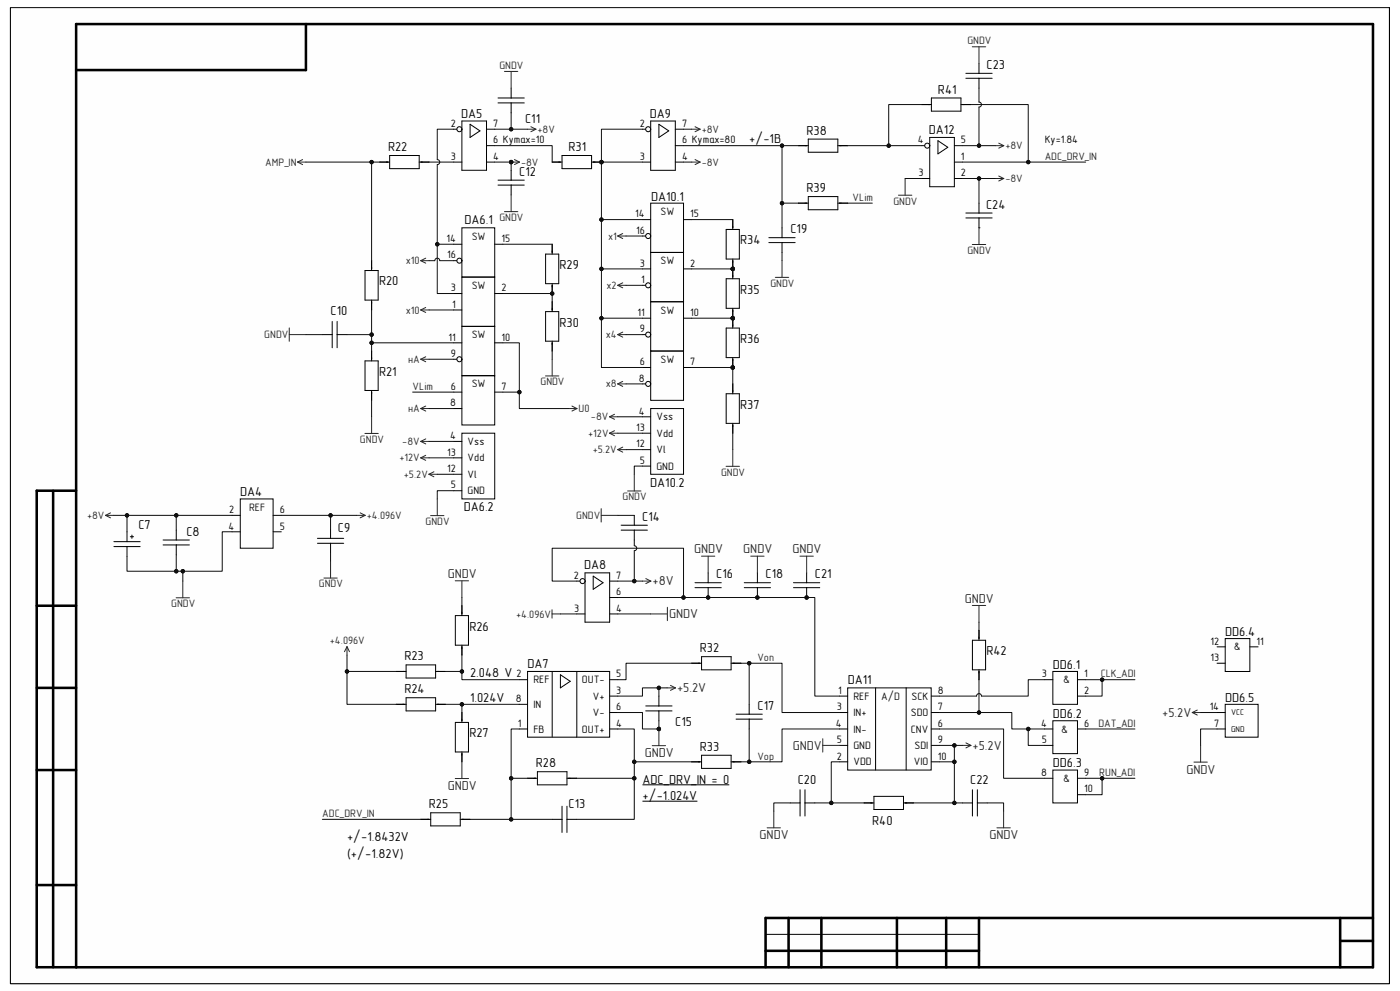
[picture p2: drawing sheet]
<svg xmlns="http://www.w3.org/2000/svg" width="420mm" height="297mm" viewBox="0 0 420 297" stroke-linecap="round" stroke-linejoin="round" font-family="sans-serif">
<path d="M3.1 2.3h413.7v292.5h-413.7z" fill-rule="evenodd" fill="#fefefe"/>
<path d="M3.1 2.3h413.7v292.5h-413.7z" fill="none" stroke="#000" stroke-width=".3"/>
<path d="M3.1 2.3h413.7v292.5h-413.7z" fill-rule="evenodd" fill="#fefefe"/>
<path d="M3.1 2.3h413.7v292.5h-413.7zM136.1 38.7h2.5M138.6 36.3h7.3v14.7h-7.3zM141 37.2l3 2-3 2zM229.7 280h64" fill="none" stroke="#000" stroke-width=".3"/>
<g fill="none" stroke="#000" stroke-width=".76">
<path d="M91.8 7.2v13.8h-69M15.9 147.1v142.8M22.8 147.1h-11.8v142.8h400.9v-282.7h-389.1v282.7M11 181.5h11.8M11 206.2h11.8M11 230.8h11.8M11 265.3h11.8M236.6 275.1v14.8M246.4 275.1v14.8M269.1 275.1v14.8M283.8 275.1v14.8M293.7 275.1v14.8"/>
<path d="M402 275.1v14.8M411.9 275.1h-182.2v14.8M229.7 285h64M402 282h9.9"/>
</g>
<circle cx="137.8" cy="38.7" r=".75" fill="#fbfbfb"/>
<g fill="none" stroke="#000" stroke-width=".3">
<path d="M145.9 38.7h2.5M192.7 38.7h2.5M195.2 36.3h7.4v14.7h-7.4zM197.7 37.3l2.9 1.9-2.9 2zM136.1 48.6h2.5M145.9 48.6h2.5M145.9 43.7h2.5"/>
<circle cx="137.8" cy="38.7" r=".75"/>
</g>
<circle cx="194.4" cy="38.7" r=".75" fill="#fbfbfb"/>
<g fill="none" stroke="#000" stroke-width=".3">
<path d="M202.6 38.7h2.5M192.7 48.6h2.5M202.6 48.6h2.5M202.6 43.7h2.5M136.1 73.2h2.5M136.1 78.1h2.5M136.1 88h2.5M136.1 92.9h2.5M138.6 83h9.8v14.8h-9.8zM148.4 88h2.5"/>
<circle cx="194.4" cy="38.7" r=".75"/>
</g>
<circle cx="137.8" cy="78.1" r=".75" fill="#fbfbfb"/>
<g fill="none" stroke="#000" stroke-width=".3">
<path d="M138.6 68.3h9.8v14.7h-9.8zM148.4 73.2h2.5M136.1 102.7h2.5M136.1 107.7h2.5"/>
<circle cx="137.8" cy="78.1" r=".75"/>
</g>
<circle cx="137.8" cy="107.7" r=".75" fill="#fbfbfb"/>
<g fill="none" stroke="#000" stroke-width=".3">
<path d="M138.6 97.8h9.8v14.8h-9.8zM192.7 80.6h2.5M192.7 85.5h2.5M136.1 117.5h2.5M138.6 112.6h9.8v14.8h-9.8zM148.4 102.7h2.5M148.4 117.5h2.5M136.1 122.4h2.5M136.1 132.3h2.5M136.1 137.2h2.5M138.6 129.8h9.8v19.7h-9.8zM136.1 147.1h2.5"/>
<path d="M136.1 142.1h2.5"/>
<circle cx="137.8" cy="107.7" r=".75"/>
</g>
<circle cx="194.4" cy="85.5" r=".75" fill="#fbfbfb"/>
<g fill="none" stroke="#000" stroke-width=".3">
<path d="M192.7 65.8h2.5M192.7 70.7h2.5M195.2 75.7h9.9v14.7h-9.9zM205.1 80.6h2.4"/>
<circle cx="194.4" cy="85.5" r=".75"/>
</g>
<circle cx="194.4" cy="70.7" r=".75" fill="#fbfbfb"/>
<g fill="none" stroke="#000" stroke-width=".3">
<path d="M195.2 60.9h9.9v14.8h-9.9zM205.1 65.8h2.4M192.7 95.4h2.5M192.7 100.3h2.5"/>
<circle cx="194.4" cy="70.7" r=".75"/>
</g>
<circle cx="194.4" cy="100.3" r=".75" fill="#fbfbfb"/>
<g fill="none" stroke="#000" stroke-width=".3">
<path d="M195.2 90.4h9.9v14.8h-9.9zM205.1 95.4h2.4M192.7 110.1h2.5M192.7 115.1h2.5"/>
<circle cx="194.4" cy="100.3" r=".75"/>
</g>
<circle cx="194.4" cy="115.1" r=".75" fill="#fbfbfb"/>
<g fill="none" stroke="#000" stroke-width=".3">
<path d="M195.2 105.2h9.9v14.8h-9.9zM205.1 110.1h2.4M192.7 124.9h2.5M192.7 129.8h2.5M192.7 139.7h2.5M192.7 134.8h2.5M195.2 122.4h9.9v19.7h-9.9z"/>
<circle cx="194.4" cy="115.1" r=".75"/>
</g>
<circle cx="180.4" cy="48.6" r=".5" fill="#0e0e0e"/>
<circle cx="180.4" cy="48.6" r=".5" fill="none" stroke="#0e0e0e" stroke-width=".3"/>
<path d="M165.7 48.6h2.9M168.6 46.6h8.9v3.9h-8.9zM177.5 48.6h2.9" fill="none" stroke="#000" stroke-width=".3"/>
<circle cx="180.4" cy="48.6" r=".5" fill="#0e0e0e"/>
<circle cx="180.4" cy="48.6" r=".5" fill="none" stroke="#0e0e0e" stroke-width=".3"/>
<path d="M86.8 98.3v4M86.8 100.3h5M163.6 112.7h4.1M165.7 107.7v5M109.5 129.9h4M111.5 124.9v5" fill="none" stroke="#262626" stroke-width=".3"/>
<path d="M113.9 48.6h3M116.9 46.6h8.9v3.9h-8.9zM125.8 48.6h2.9M163.7 76.2h3.9v8.8h-3.9zM165.7 73.2v3M163.7 93.4h3.9v8.9h-3.9zM165.7 85v3M165.7 90.4v3M165.7 102.3v2.9" fill="none" stroke="#000" stroke-width=".3"/>
<circle cx="219.8" cy="110.1" r=".5" fill="#0e0e0e"/>
<circle cx="219.8" cy="110.1" r=".5" fill="none" stroke="#0e0e0e" stroke-width=".3"/>
<circle cx="219.8" cy="95.4" r=".5" fill="#0e0e0e"/>
<circle cx="219.8" cy="95.4" r=".5" fill="none" stroke="#0e0e0e" stroke-width=".3"/>
<path d="M217.8 98.3h4v8.9h-4zM219.8 95.4v2.9M219.8 107.2v2.9" fill="none" stroke="#000" stroke-width=".3"/>
<circle cx="219.8" cy="110.1" r=".5" fill="#0e0e0e"/>
<circle cx="219.8" cy="110.1" r=".5" fill="none" stroke="#0e0e0e" stroke-width=".3"/>
<path d="M219.8 95.4v2.4" fill="none" stroke="#000" stroke-width=".3"/>
<circle cx="219.8" cy="95.4" r=".5" fill="#0e0e0e"/>
<circle cx="219.8" cy="95.4" r=".5" fill="none" stroke="#0e0e0e" stroke-width=".3"/>
<path d="M217.8 118h4v8.9h-4zM219.8 115.1v2.9M219.8 126.9v2.9" fill="none" stroke="#000" stroke-width=".3"/>
<path d="M217.8 139.8h4M219.8 134.8v5" fill="none" stroke="#262626" stroke-width=".3"/>
<circle cx="219.8" cy="95.4" r=".5" fill="#0e0e0e"/>
<circle cx="219.8" cy="95.4" r=".5" fill="none" stroke="#0e0e0e" stroke-width=".3"/>
<circle cx="219.8" cy="80.6" r=".5" fill="#0e0e0e"/>
<circle cx="219.8" cy="80.6" r=".5" fill="none" stroke="#0e0e0e" stroke-width=".3"/>
<path d="M217.8 83.5h4v8.9h-4zM219.8 80.6v2.9M219.8 92.4v3" fill="none" stroke="#000" stroke-width=".3"/>
<circle cx="219.8" cy="95.4" r=".5" fill="#0e0e0e"/>
<circle cx="219.8" cy="95.4" r=".5" fill="none" stroke="#0e0e0e" stroke-width=".3"/>
<path d="M219.8 80.6v2.4" fill="none" stroke="#000" stroke-width=".3"/>
<circle cx="219.8" cy="80.6" r=".5" fill="#0e0e0e"/>
<circle cx="219.8" cy="80.6" r=".5" fill="none" stroke="#0e0e0e" stroke-width=".3"/>
<circle cx="219.8" cy="80.6" r=".5" fill="#0e0e0e"/>
<circle cx="219.8" cy="80.6" r=".5" fill="none" stroke="#0e0e0e" stroke-width=".3"/>
<path d="M217.8 68.8h4v8.8h-4zM219.8 65.8v3M219.8 77.6v3" fill="none" stroke="#000" stroke-width=".3"/>
<circle cx="219.8" cy="80.6" r=".5" fill="#0e0e0e"/>
<circle cx="219.8" cy="80.6" r=".5" fill="none" stroke="#0e0e0e" stroke-width=".3"/>
<path d="M219.8 65.8v2.5" fill="none" stroke="#000" stroke-width=".3"/>
<path d="M153.3 48.6h2.5M154.3 47.8l1.5 .8M155.8 48.6l-1.5 .7M234.6 78.1v5M232.6 83.1h4" fill="none" stroke="#262626" stroke-width=".3"/>
<circle cx="153.3" cy="48.6" r=".5" fill="#0e0e0e"/>
<circle cx="153.3" cy="48.6" r=".5" fill="none" stroke="#0e0e0e" stroke-width=".3"/>
<g fill="none" stroke="#262626" stroke-width=".3">
<path d="M158.3 38.7h2.5M159.3 38l1.5 .7M160.8 38.7l-1.5 .8M207.5 38.7h2.5M208.5 38l1.5 .7M210 38.7l-1.5 .8M207.5 48.6h2.5M208.5 47.8l1.5 .8M210 48.6l-1.5 .7M298.6 53.5h2.5M298.6 43.7h2.5M299.6 52.8l1.5 .7"/>
<path d="M299.6 42.9l1.5 .8M301.1 53.5l-1.5 .8M301.1 43.7l-1.5 .7M136.6 174.1h4M138.6 174.1v5M104.1 193.8l-.8 1.5M104.1 193.8l.7 1.5M104.1 193.8v2.5M200.1 206.2h2.5M201.1 205.4l1.5 .8M202.6 206.2l-1.5 .7M136.6 233.3h4"/>
<path d="M138.6 228.3v5M246.8 221.4v4M246.8 223.4h5M230.1 248.1h4M232.1 243.1v5M299.1 248.1h4M301.1 243.1v5"/>
</g>
<g fill="none" stroke="#000" stroke-width=".3">
<path d="M242.5 58.9h8.8v4h-8.8zM111.5 78.1v3M230.7 71.2h7.8M230.7 72.7h7.8M234.6 68.3v2.9M234.6 72.7v3M239.5 60.9h3M251.3 60.9h3M109.5 81.1h3.9v8.8h-3.9zM111.5 89.9v3M109.5 108.2h3.9v8.8h-3.9zM111.5 105.2v3"/>
<path d="M111.5 117v3M173 174.2h2.5M175.5 171.7h7.4v14.8h-7.4zM178 172.7l2.9 1.9-2.9 2zM121.8 199.3h8.9v3.9h-8.9zM136.6 184.5h3.9v8.9h-3.9zM138.6 181.5v3M138.6 193.4v2.9M207.5 198.8h3M210.5 196.8h8.8v4h-8.8zM219.3 198.8h3M118.9 211.1h2.9"/>
<path d="M118.9 201.2h2.9M121.8 209.1h8.9v4h-8.9zM130.7 211.1h2.9M130.7 201.2h2.9M136.6 216.5h3.9v8.9h-3.9zM138.6 213.6v2.9M155.8 203.7h2.5M155.8 211.1h2.5M155.8 218.5h2.5M158.3 201.2h24.6v19.7h-24.6zM165.7 201.2v19.7M168.1 202.2l3 2-3 2z"/>
<path d="M173 201.2v19.7M182.9 203.7h2.4M182.9 218.5h2.4M182.9 208.6h2.4M182.9 213.6h2.4M193.7 213.1h7.9M193.7 211.6h7.9M197.7 208.6v3M197.7 213.1v2.9M220.8 214h7.9M220.8 215.5h7.9M224.7 211.1v2.9"/>
<path d="M224.7 215.5v3M251.8 218.5h2.5M251.8 208.6h2.5M251.8 213.6h2.5M254.3 206.2h25v24.6h-25zM262.7 206.2v24.6M271.8 206.1v24.7M279.4 218.5h2.5M279.4 208.6h2.5M279.4 213.6h2.5M138.6 225.4v2.9M158.3 233.3h2.9"/>
<path d="M161.2 231.3h8.9v3.9h-8.9zM170.1 233.3h2.9M192.7 235.2h26.1M207.5 228.3h3M210.5 226.4h8.8v3.9h-8.8zM219.3 228.3h3M251.8 228.3h2.5M251.8 223.4h2.5M279.4 228.3h2.5M279.4 223.4h2.5M126.2 245.6h3M129.2 243.6h8.9v3.9h-8.9z"/>
<path d="M138.1 245.6h2.9M165.7 245.6h2.9M168.6 241.6v7.9M170.1 241.6v7.9M170.1 245.6h2.9M192.7 240.1h16.5"/>
</g>
<circle cx="174.8" cy="174.2" r=".75" fill="#fbfbfb"/>
<g fill="none" stroke="#000" stroke-width=".3">
<path d="M182.9 179.1h2.4M182.9 174.2h2.4M173 184h2.5M182.9 184h2.4"/>
<circle cx="174.8" cy="174.2" r=".75"/>
</g>
<path d="M192.7 174.2h2.5M193.7 173.4l1.5 .8M195.2 174.2l-1.5 .7M165.6 182.8v2.5M165.6 184h2.5M197.7 218.5v5M195.7 223.5h4" fill="none" stroke="#262626" stroke-width=".3"/>
<circle cx="197.7" cy="218.5" r=".5" fill="#0e0e0e"/>
<circle cx="197.7" cy="218.5" r=".5" fill="none" stroke="#0e0e0e" stroke-width=".3"/>
<path d="M195.2 184h5M200.2 182v4" fill="none" stroke="#262626" stroke-width=".3"/>
<circle cx="242" cy="179.1" r=".5" fill="#0e0e0e"/>
<circle cx="242" cy="179.1" r=".5" fill="none" stroke="#0e0e0e" stroke-width=".3"/>
<path d="M238 174.6h7.9M238 176.1h7.9M242 171.7v2.9M242 176.1v3" fill="none" stroke="#000" stroke-width=".3"/>
<circle cx="242" cy="179.1" r=".5" fill="#0e0e0e"/>
<circle cx="242" cy="179.1" r=".5" fill="none" stroke="#0e0e0e" stroke-width=".3"/>
<circle cx="227.2" cy="179.1" r=".5" fill="#0e0e0e"/>
<circle cx="227.2" cy="179.1" r=".5" fill="none" stroke="#0e0e0e" stroke-width=".3"/>
<path d="M223.3 174.6h7.9M223.3 176.1h7.9M227.2 171.7v2.9M227.2 176.1v3" fill="none" stroke="#000" stroke-width=".3"/>
<circle cx="227.2" cy="179.1" r=".5" fill="#0e0e0e"/>
<circle cx="227.2" cy="179.1" r=".5" fill="none" stroke="#0e0e0e" stroke-width=".3"/>
<circle cx="212.4" cy="179.1" r=".5" fill="#0e0e0e"/>
<circle cx="212.4" cy="179.1" r=".5" fill="none" stroke="#0e0e0e" stroke-width=".3"/>
<path d="M208.5 174.6h7.9M208.5 176.1h7.9M212.4 171.7v2.9M212.4 176.1v3" fill="none" stroke="#000" stroke-width=".3"/>
<circle cx="212.4" cy="179.1" r=".5" fill="#0e0e0e"/>
<circle cx="212.4" cy="179.1" r=".5" fill="none" stroke="#0e0e0e" stroke-width=".3"/>
<g fill="none" stroke="#262626" stroke-width=".3">
<path d="M89.3 48.6l1.5 .7M89.3 48.6h2.5M90.8 47.8l-1.5 .8M126.2 78.1l1.5 .8M126.2 78.1h2.5M127.7 77.4l-1.5 .7M185.3 70.7l1.5 .8M185.3 70.7h2.5M186.8 70l-1.5 .7M126.2 92.9l1.5 .7M126.2 92.9h2.5M127.7 92.1l-1.5 .8"/>
<path d="M185.3 85.5l1.5 .8M185.3 85.5h2.5M186.8 84.8l-1.5 .7M186.8 99.5l-1.5 .8M126.2 107.7l1.5 .7M126.2 107.7h2.5M127.7 106.9l-1.5 .8M185.3 100.3l1.5 .7M185.3 100.3h2.5M185.3 115.1l1.5 .7M185.3 115.1h2.5M186.8 114.3l-1.5 .8"/>
<path d="M126.2 122.4h2.5M126.2 122.4l1.5 .8M127.7 121.7l-1.5 .7M170.6 122.4h2.5M171.6 121.7l1.5 .7M173.1 122.4l-1.5 .8M185.3 134.8l1.5 .7M185.3 134.8h2.5M186.8 134l-1.5 .8M31.7 154.5h2.5M31.7 154.5l1.5 .7M33.2 153.7l-1.5 .8"/>
<path d="M107 154.5h2.5M108 153.7l1.5 .8M109.5 154.5l-1.5 .7M128.7 142.1l1.5 .8M128.7 142.1h2.5M129.2 154.5h4M130.2 141.4l-1.5 .7M131.2 149.5v5M188.3 147.2h4M190.3 142.1v5.1M52.8 179.2h4M54.8 174.2v5"/>
<path d="M97.2 173.2h4M99.2 168.2v5M210.4 166.7h4M212.4 166.7v5M225.2 166.7h4M227.2 166.7v5M240 166.7h4M242 166.7v5M291.7 181.5h4M293.7 181.5v5M357.7 213.6l1.5 .7M357.7 213.6h2.5"/>
<path d="M359.2 212.8l-1.5 .8M358.2 228.4h4M360.2 223.4v5"/>
</g>
<g fill="none" stroke="#000" stroke-width=".3">
<path d="M276.5 43.7h2.4M278.9 41.2h7.4v14.8h-7.4zM281.4 42.2l2.9 1.9-2.9 2zM99.7 96.3v7.9M101.1 96.3v7.9M96.7 100.3h3M101.1 100.3h3M38.1 159.4v2.9M52.9 158.9v2.9M69.6 154.5h2.5M69.6 159.4h2.5M72.1 149.5h9.8v14.8h-9.8z"/>
<path d="M81.9 154.5h2.5M81.9 159.4h2.5M99.2 158.4v2.9M34.2 162.3h7.8M34.2 163.8h7.8M38.1 163.8v3M39.1 160.9h1M39.6 160.4v.9M48.9 161.8h7.9M48.9 163.3h7.9M52.9 163.3v3M95.2 161.3h7.9"/>
<path d="M95.2 162.8h7.9M99.2 162.8v3M291.7 191.9h4v8.9h-4zM293.7 188.9v3M365.1 193.9h2.5M365.1 198.8h2.5M367.6 191.4h7.3v9.9h-7.3zM374.9 193.9h2.5M293.7 200.8v2.9M313.4 203.7h2.4M313.4 218.5h2.4M315.8 201.2h7.4v9.9h-7.4z"/>
<path d="M315.8 216h7.4v9.9h-7.4zM323.2 203.7h2.5M323.2 208.6h2.5M323.2 218.5h2.5M365.1 218.5h2.5M365.1 213.6h2.5M367.6 211.1h9.8v9.8h-9.8zM240 236.7v7.9M241.5 236.7v7.9M262.2 238.7h8.8v3.9h-8.8zM291.7 236.7v7.9M293.2 236.7v7.9"/>
<path d="M313.4 223.4h2.4M313.4 233.3h2.4M315.8 230.8h7.4v9.8h-7.4zM323.2 233.3h2.5M323.2 238.2h2.5M237.1 240.6h2.9M241.5 240.6h2.9M259.2 240.6h3M271 240.6h3M288.8 240.6h2.9M293.2 240.6h3"/>
</g>
<circle cx="278.2" cy="43.7" r=".75" fill="#fbfbfb"/>
<g fill="none" stroke="#000" stroke-width=".3">
<path d="M293.7 19v3M149.4 29.4h7.9M149.4 30.8h7.9M153.3 26.4v3M153.3 30.8v3M276.5 31.3h2.9M279.4 29.4h8.9v3.9h-8.9zM288.3 31.3h2.9M289.8 22h7.8M289.8 23.5h7.8M293.7 23.5v2.9M149.4 55.5h7.9"/>
<path d="M149.4 54h7.9M153.3 51v3M153.3 55.5v2.9M239.5 43.7h3M242.5 41.7h8.8v3.9h-8.8zM251.3 43.7h3M276.5 53.5h2.4M286.3 53.5h2.5M286.3 48.6h2.5M286.3 43.7h2.5M289.8 63.8h7.8M289.8 65.3h7.8"/>
<path d="M293.7 60.9v2.9M293.7 65.3v3M186.3 157.4h7.9M186.3 158.9h7.9M190.3 154.5v2.9M190.3 158.9v3"/>
<circle cx="278.2" cy="43.7" r=".75"/>
</g>
<g fill="none" stroke="#262626" stroke-width=".3">
<path d="M291.7 14h4M293.7 14v5M151.3 21.4h4M153.3 21.4v5M153.3 58.4v5M269.5 58.5h4M271.5 53.5v5M151.3 63.4h4M291.7 73.3h4M293.7 68.3v5M126.2 132.3l1.5 .7M126.2 132.3h2.5"/>
<path d="M126.2 137.2l1.5 .8M126.2 137.2h2.5M127.7 131.5l-1.5 .8M127.7 136.5l-1.5 .7M182.8 129.8l1.6 .8M182.8 129.8h2.5M182.8 124.9l1.6 .8M182.8 124.9h2.5M184.4 129.1l-1.6 .7M184.4 124.2l-1.6 .7M180.4 152.5v4M180.4 154.5h4.9"/>
<path d="M288.8 223.4h2.5M289.8 222.7l1.5 .7M291.3 223.4l-1.5 .8"/>
</g>
<path d="M180.4 48.6h12.3" fill="none" stroke="#0e0e0e" stroke-width=".3"/>
<circle cx="180.4" cy="48.6" r=".5" fill="#0e0e0e"/>
<g fill="none" stroke="#0e0e0e" stroke-width=".3">
<path d="M192.7 38.7h-12.3v27.1h12.3M148.4 43.7h17.3v4.9"/>
<circle cx="180.4" cy="48.6" r=".5"/>
</g>
<circle cx="180.4" cy="65.8" r=".5" fill="#0e0e0e"/>
<circle cx="180.4" cy="65.8" r=".5" fill="none" stroke="#0e0e0e" stroke-width=".3"/>
<circle cx="180.4" cy="48.6" r=".5" fill="#0e0e0e"/>
<g fill="none" stroke="#0e0e0e" stroke-width=".3">
<path d="M180.4 65.8v14.8h12.3"/>
<circle cx="180.4" cy="48.6" r=".5"/>
</g>
<circle cx="180.4" cy="65.8" r=".5" fill="#0e0e0e"/>
<circle cx="180.4" cy="65.8" r=".5" fill="none" stroke="#0e0e0e" stroke-width=".3"/>
<circle cx="180.4" cy="80.6" r=".5" fill="#0e0e0e"/>
<g fill="none" stroke="#0e0e0e" stroke-width=".3">
<path d="M180.4 80.6v14.8h12.3"/>
<circle cx="180.4" cy="80.6" r=".5"/>
</g>
<circle cx="180.4" cy="80.6" r=".5" fill="#0e0e0e"/>
<circle cx="180.4" cy="80.6" r=".5" fill="none" stroke="#0e0e0e" stroke-width=".3"/>
<circle cx="180.4" cy="95.4" r=".5" fill="#0e0e0e"/>
<g fill="none" stroke="#0e0e0e" stroke-width=".3">
<path d="M180.4 95.4v14.7h12.3"/>
<circle cx="180.4" cy="95.4" r=".5"/>
</g>
<circle cx="180.4" cy="95.4" r=".5" fill="#0e0e0e"/>
<g fill="none" stroke="#0e0e0e" stroke-width=".3">
<path d="M128.7 92.9h7.4M91.8 100.3h4.9M111.5 120v4.9M111.5 102.7h24.6M187.8 115.1h4.9"/>
<circle cx="180.4" cy="95.4" r=".5"/>
</g>
<circle cx="111.5" cy="102.7" r=".5" fill="#0e0e0e"/>
<g fill="none" stroke="#0e0e0e" stroke-width=".3">
<path d="M128.7 48.6h7.4M165.7 88v2.4M165.7 105.2v2.5"/>
<circle cx="111.5" cy="102.7" r=".5"/>
</g>
<circle cx="165.6" cy="88" r=".5" fill="#0e0e0e"/>
<g fill="none" stroke="#0e0e0e" stroke-width=".3">
<path d="M150.9 102.7h4.9v14.8h-4.9"/>
<circle cx="165.6" cy="88" r=".5"/>
</g>
<circle cx="155.8" cy="117.5" r=".5" fill="#0e0e0e"/>
<g fill="none" stroke="#0e0e0e" stroke-width=".3">
<path d="M155.8 117.5v4.9h14.8"/>
<circle cx="155.8" cy="117.5" r=".5"/>
</g>
<circle cx="155.8" cy="117.5" r=".5" fill="#0e0e0e"/>
<g fill="none" stroke="#0e0e0e" stroke-width=".3">
<path d="M123.8 117.5h12.3M219.8 110.1v5M128.7 122.4h7.4"/>
<circle cx="155.8" cy="117.5" r=".5"/>
</g>
<circle cx="219.8" cy="110.1" r=".5" fill="#0e0e0e"/>
<g fill="none" stroke="#0e0e0e" stroke-width=".3">
<path d="M207.5 110.1h12.3M219.8 129.8v5"/>
<circle cx="219.8" cy="110.1" r=".5"/>
</g>
<circle cx="219.8" cy="110.1" r=".5" fill="#0e0e0e"/>
<g fill="none" stroke="#0e0e0e" stroke-width=".3">
<path d="M207.5 95.4h12.3"/>
<circle cx="219.8" cy="110.1" r=".5"/>
</g>
<circle cx="219.8" cy="95.4" r=".5" fill="#0e0e0e"/>
<g fill="none" stroke="#0e0e0e" stroke-width=".3">
<path d="M207.5 80.6h12.3"/>
<circle cx="219.8" cy="95.4" r=".5"/>
</g>
<circle cx="219.8" cy="80.6" r=".5" fill="#0e0e0e"/>
<g fill="none" stroke="#0e0e0e" stroke-width=".3">
<path d="M205.1 43.7h29.5v17.2h4.9M207.5 65.8h12.3M254.3 60.9h7.4"/>
<circle cx="219.8" cy="80.6" r=".5"/>
</g>
<circle cx="234.6" cy="43.7" r=".5" fill="#0e0e0e"/>
<circle cx="234.6" cy="43.7" r=".5" fill="none" stroke="#0e0e0e" stroke-width=".3"/>
<circle cx="234.6" cy="60.9" r=".5" fill="#0e0e0e"/>
<g fill="none" stroke="#0e0e0e" stroke-width=".3">
<path d="M234.6 60.9v7.4"/>
<circle cx="234.6" cy="60.9" r=".5"/>
</g>
<circle cx="234.6" cy="60.9" r=".5" fill="#0e0e0e"/>
<g fill="none" stroke="#0e0e0e" stroke-width=".3">
<path d="M288.8 53.5h9.8M234.6 75.7v2.4"/>
<circle cx="234.6" cy="60.9" r=".5"/>
</g>
<circle cx="293.7" cy="53.5" r=".5" fill="#0e0e0e"/>
<g fill="none" stroke="#0e0e0e" stroke-width=".3">
<path d="M288.8 43.7h9.8"/>
<circle cx="293.7" cy="53.5" r=".5"/>
</g>
<circle cx="293.7" cy="43.7" r=".5" fill="#0e0e0e"/>
<g fill="none" stroke="#0e0e0e" stroke-width=".3">
<path d="M291.2 31.3h17.3v17.3h-19.7"/>
<circle cx="293.7" cy="43.7" r=".5"/>
</g>
<circle cx="308.5" cy="48.6" r=".5" fill="#0e0e0e"/>
<g fill="none" stroke="#0e0e0e" stroke-width=".3">
<path d="M308.5 48.6h17.2"/>
<circle cx="308.5" cy="48.6" r=".5"/>
</g>
<circle cx="308.5" cy="48.6" r=".5" fill="#0e0e0e"/>
<g fill="none" stroke="#0e0e0e" stroke-width=".3">
<path d="M91.8 48.6h22.1"/>
<circle cx="308.5" cy="48.6" r=".5"/>
</g>
<circle cx="111.5" cy="48.6" r=".5" fill="#0e0e0e"/>
<g fill="none" stroke="#0e0e0e" stroke-width=".3">
<path d="M325.7 233.3h14.8"/>
<circle cx="111.5" cy="48.6" r=".5"/>
</g>
<circle cx="330.6" cy="233.3" r=".5" fill="#0e0e0e"/>
<g fill="none" stroke="#0e0e0e" stroke-width=".3">
<path d="M155.8 218.5h-2.5v14.8M325.7 218.5h14.8"/>
<circle cx="330.6" cy="233.3" r=".5"/>
</g>
<circle cx="153.3" cy="233.3" r=".5" fill="#0e0e0e"/>
<g fill="none" stroke="#0e0e0e" stroke-width=".3">
<path d="M185.3 218.5h5v14.8"/>
<circle cx="153.3" cy="233.3" r=".5"/>
</g>
<circle cx="190.3" cy="233.3" r=".5" fill="#0e0e0e"/>
<circle cx="190.3" cy="233.3" r=".5" fill="none" stroke="#0e0e0e" stroke-width=".3"/>
<circle cx="190.3" cy="228.3" r=".5" fill="#0e0e0e"/>
<g fill="none" stroke="#0e0e0e" stroke-width=".3">
<path d="M173 233.3h17.3v12.3h-17.3"/>
<circle cx="190.3" cy="228.3" r=".5"/>
</g>
<circle cx="190.3" cy="233.3" r=".5" fill="#0e0e0e"/>
<g fill="none" stroke="#0e0e0e" stroke-width=".3">
<path d="M158.3 233.3h-5v12.3h12.4"/>
<circle cx="190.3" cy="233.3" r=".5"/>
</g>
<circle cx="153.3" cy="245.6" r=".5" fill="#0e0e0e"/>
<circle cx="153.3" cy="245.6" r=".5" fill="none" stroke="#0e0e0e" stroke-width=".3"/>
<circle cx="153.3" cy="233.3" r=".5" fill="#0e0e0e"/>
<g fill="none" stroke="#0e0e0e" stroke-width=".3">
<path d="M190.3 228.3h17.2"/>
<circle cx="153.3" cy="233.3" r=".5"/>
</g>
<circle cx="190.3" cy="228.3" r=".5" fill="#0e0e0e"/>
<g fill="none" stroke="#0e0e0e" stroke-width=".3">
<path d="M251.8 218.5h-17.2v9.8h-12.3"/>
<circle cx="190.3" cy="228.3" r=".5"/>
</g>
<circle cx="224.8" cy="228.3" r=".5" fill="#0e0e0e"/>
<g fill="none" stroke="#0e0e0e" stroke-width=".3">
<path d="M222.3 198.8h12.3v14.8h17.2"/>
<circle cx="224.8" cy="228.3" r=".5"/>
</g>
<circle cx="224.8" cy="198.8" r=".5" fill="#0e0e0e"/>
<g fill="none" stroke="#0e0e0e" stroke-width=".3">
<path d="M197.7 216v2.5"/>
<circle cx="224.8" cy="198.8" r=".5"/>
</g>
<circle cx="197.7" cy="218.5" r=".5" fill="#0e0e0e"/>
<g fill="none" stroke="#0e0e0e" stroke-width=".3">
<path d="M197.7 206.2v2.4"/>
<circle cx="197.7" cy="218.5" r=".5"/>
</g>
<circle cx="197.7" cy="206.2" r=".5" fill="#0e0e0e"/>
<g fill="none" stroke="#0e0e0e" stroke-width=".3">
<path d="M185.3 213.6h7.4v4.9h5"/>
<circle cx="197.7" cy="206.2" r=".5"/>
</g>
<circle cx="197.7" cy="218.5" r=".5" fill="#0e0e0e"/>
<g fill="none" stroke="#0e0e0e" stroke-width=".3">
<path d="M200.1 206.2h-7.4v2.4h-7.4"/>
<circle cx="197.7" cy="218.5" r=".5"/>
</g>
<circle cx="197.7" cy="206.2" r=".5" fill="#0e0e0e"/>
<g fill="none" stroke="#0e0e0e" stroke-width=".3">
<path d="M244.4 240.6h14.8"/>
<circle cx="197.7" cy="206.2" r=".5"/>
</g>
<circle cx="249.4" cy="240.6" r=".5" fill="#0e0e0e"/>
<g fill="none" stroke="#0e0e0e" stroke-width=".3">
<path d="M237.1 240.6h-5v2.5M274 240.6h12.3M296.2 240.6h4.9v2.5"/>
<circle cx="249.4" cy="240.6" r=".5"/>
</g>
<circle cx="286.3" cy="240.6" r=".5" fill="#0e0e0e"/>
<g fill="none" stroke="#0e0e0e" stroke-width=".3">
<path d="M251.8 228.3h-2.4v12.3"/>
<circle cx="286.3" cy="240.6" r=".5"/>
</g>
<circle cx="249.4" cy="240.6" r=".5" fill="#0e0e0e"/>
<g fill="none" stroke="#0e0e0e" stroke-width=".3">
<path d="M281.9 228.3h4.4v12.3h2.5"/>
<circle cx="249.4" cy="240.6" r=".5"/>
</g>
<circle cx="286.3" cy="228.3" r=".5" fill="#0e0e0e"/>
<circle cx="286.3" cy="228.3" r=".5" fill="none" stroke="#0e0e0e" stroke-width=".3"/>
<circle cx="286.3" cy="240.6" r=".5" fill="#0e0e0e"/>
<g fill="none" stroke="#0e0e0e" stroke-width=".3">
<path d="M138.6 179.1v2.4M133.6 211.1h22.2"/>
<circle cx="286.3" cy="240.6" r=".5"/>
</g>
<circle cx="138.6" cy="211.1" r=".5" fill="#0e0e0e"/>
<g fill="none" stroke="#0e0e0e" stroke-width=".3">
<path d="M138.6 211.1v2.5"/>
<circle cx="138.6" cy="211.1" r=".5"/>
</g>
<circle cx="138.6" cy="211.1" r=".5" fill="#0e0e0e"/>
<g fill="none" stroke="#0e0e0e" stroke-width=".3">
<path d="M141 245.6h12.3"/>
<circle cx="138.6" cy="211.1" r=".5"/>
</g>
<circle cx="153.3" cy="245.6" r=".5" fill="#0e0e0e"/>
<g fill="none" stroke="#0e0e0e" stroke-width=".3">
<path d="M104.1 201.2h14.8"/>
<circle cx="153.3" cy="245.6" r=".5"/>
</g>
<circle cx="104.1" cy="201.2" r=".5" fill="#0e0e0e"/>
<g fill="none" stroke="#0e0e0e" stroke-width=".3">
<path d="M133.6 201.2h5"/>
<circle cx="104.1" cy="201.2" r=".5"/>
</g>
<circle cx="138.6" cy="201.2" r=".5" fill="#0e0e0e"/>
<g fill="none" stroke="#0e0e0e" stroke-width=".3">
<path d="M104.1 196.3v14.8h14.8"/>
<circle cx="138.6" cy="201.2" r=".5"/>
</g>
<circle cx="104.1" cy="201.2" r=".5" fill="#0e0e0e"/>
<g fill="none" stroke="#0e0e0e" stroke-width=".3">
<path d="M138.6 196.3v7.4h17.2"/>
<circle cx="104.1" cy="201.2" r=".5"/>
</g>
<circle cx="138.6" cy="201.2" r=".5" fill="#0e0e0e"/>
<g fill="none" stroke="#0e0e0e" stroke-width=".3">
<path d="M173 174.2h-7.3v-9.9h39.4v14.8h-19.8"/>
<circle cx="138.6" cy="201.2" r=".5"/>
</g>
<circle cx="205" cy="179.1" r=".5" fill="#0e0e0e"/>
<g fill="none" stroke="#0e0e0e" stroke-width=".3">
<path d="M185.3 174.2h7.4"/>
<circle cx="205" cy="179.1" r=".5"/>
</g>
<circle cx="190.3" cy="174.2" r=".5" fill="#0e0e0e"/>
<g fill="none" stroke="#0e0e0e" stroke-width=".3">
<path d="M205.1 179.1h39.3v29.5h7.4M185.3 184h9.9"/>
<circle cx="190.3" cy="174.2" r=".5"/>
</g>
<circle cx="205" cy="179.1" r=".5" fill="#0e0e0e"/>
<g fill="none" stroke="#0e0e0e" stroke-width=".3">
<path d="M131.2 73.2v14.8h4.9M207.5 198.8h-19.7v4.9h-2.5M96.7 245.6h29.5"/>
<circle cx="205" cy="179.1" r=".5"/>
</g>
<circle cx="131.2" cy="73.2" r=".5" fill="#0e0e0e"/>
<g fill="none" stroke="#0e0e0e" stroke-width=".3">
<path d="M148.4 48.6h4.9M128.7 107.7h7.4M128.7 137.2h7.4M128.7 132.3h7.4M185.3 129.8h7.4M185.3 124.9h7.4M187.8 134.8h4.9M192.7 139.7h-2.4v2.4M131.2 142.1h4.9M136.1 147.1h-4.9v2.4"/>
<circle cx="131.2" cy="73.2" r=".5"/>
</g>
<circle cx="153.3" cy="48.6" r=".5" fill="#0e0e0e"/>
<g fill="none" stroke="#0e0e0e" stroke-width=".3">
<path d="M205.1 48.6h2.4M128.7 78.1h1.7a.75 .75 0 0 1 .8-.7 .75 .75 0 0 1 .7 .7h4.2M187.8 70.7h4.9M187.8 85.5h4.9M187.8 100.3h4.9M293.7 186.5v2.4M293.7 203.7v9.9"/>
<circle cx="153.3" cy="48.6" r=".5"/>
</g>
<circle cx="293.7" cy="213.5" r=".5" fill="#0e0e0e"/>
<g fill="none" stroke="#0e0e0e" stroke-width=".3">
<path d="M308.5 218.5v4.9h4.9"/>
<circle cx="293.7" cy="213.5" r=".5"/>
</g>
<circle cx="308.5" cy="218.5" r=".5" fill="#0e0e0e"/>
<g fill="none" stroke="#0e0e0e" stroke-width=".3">
<path d="M281.9 218.5h19.2v14.8h12.3M313.4 203.7h-4.9v4.9h-14.1a.75 .75 0 0 0-.7-.7 .75 .75 0 0 0-.8 .7h-11M325.7 203.7h14.8"/>
<circle cx="308.5" cy="218.5" r=".5"/>
</g>
<circle cx="330.6" cy="203.7" r=".5" fill="#0e0e0e"/>
<g fill="none" stroke="#0e0e0e" stroke-width=".3">
<path d="M330.6 203.7v4.9h-4.9"/>
<circle cx="330.6" cy="203.7" r=".5"/>
</g>
<circle cx="330.6" cy="203.7" r=".5" fill="#0e0e0e"/>
<g fill="none" stroke="#0e0e0e" stroke-width=".3">
<path d="M330.6 233.3v4.9h-4.9"/>
<circle cx="330.6" cy="203.7" r=".5"/>
</g>
<circle cx="330.6" cy="233.3" r=".5" fill="#0e0e0e"/>
<g fill="none" stroke="#0e0e0e" stroke-width=".3">
<path d="M52.9 154.5v4.4M360.2 213.6h4.9M365.1 218.5h-4.9v4.9"/>
<circle cx="330.6" cy="233.3" r=".5"/>
</g>
<circle cx="52.9" cy="154.5" r=".5" fill="#0e0e0e"/>
<g fill="none" stroke="#0e0e0e" stroke-width=".3">
<path d="M38.1 154.5v4.9"/>
<circle cx="52.9" cy="154.5" r=".5"/>
</g>
<circle cx="38.1" cy="154.5" r=".5" fill="#0e0e0e"/>
<g fill="none" stroke="#0e0e0e" stroke-width=".3">
<path d="M34.2 154.5h35.4"/>
<circle cx="38.1" cy="154.5" r=".5"/>
</g>
<circle cx="52.9" cy="154.5" r=".5" fill="#0e0e0e"/>
<circle cx="52.9" cy="154.5" r=".5" fill="none" stroke="#0e0e0e" stroke-width=".3"/>
<circle cx="38.1" cy="154.5" r=".5" fill="#0e0e0e"/>
<g fill="none" stroke="#0e0e0e" stroke-width=".3">
<path d="M84.4 154.5h22.6"/>
<circle cx="38.1" cy="154.5" r=".5"/>
</g>
<circle cx="99.2" cy="154.5" r=".5" fill="#0e0e0e"/>
<g fill="none" stroke="#0e0e0e" stroke-width=".3">
<path d="M69.6 159.4h-2.9v11.8h-13.8v-4.9"/>
<circle cx="99.2" cy="154.5" r=".5"/>
</g>
<circle cx="54.8" cy="171.2" r=".5" fill="#0e0e0e"/>
<circle cx="54.8" cy="171.2" r=".5" fill="none" stroke="#0e0e0e" stroke-width=".3"/>
<circle cx="52.9" cy="171.2" r=".5" fill="#0e0e0e"/>
<g fill="none" stroke="#0e0e0e" stroke-width=".3">
<path d="M38.1 166.8v4.4h14.8"/>
<circle cx="52.9" cy="171.2" r=".5"/>
</g>
<circle cx="52.9" cy="171.2" r=".5" fill="#0e0e0e"/>
<g fill="none" stroke="#0e0e0e" stroke-width=".3">
<path d="M54.8 171.2v3"/>
<circle cx="52.9" cy="171.2" r=".5"/>
</g>
<circle cx="54.8" cy="171.2" r=".5" fill="#0e0e0e"/>
<g fill="none" stroke="#0e0e0e" stroke-width=".3">
<path d="M99.2 154.5v3.9M99.2 165.8v2.4"/>
<circle cx="54.8" cy="171.2" r=".5"/>
</g>
<circle cx="99.2" cy="154.5" r=".5" fill="#0e0e0e"/>
<g fill="none" stroke="#0e0e0e" stroke-width=".3">
<path d="M281.9 213.6h21.6v4.9h9.9"/>
<circle cx="99.2" cy="154.5" r=".5"/>
</g>
<circle cx="308.5" cy="218.5" r=".5" fill="#0e0e0e"/>
<circle cx="308.5" cy="218.5" r=".5" fill="none" stroke="#0e0e0e" stroke-width=".3"/>
<circle cx="293.7" cy="213.5" r=".5" fill="#0e0e0e"/>
<g fill="none" stroke="#0e0e0e" stroke-width=".3">
<path d="M271.5 53.5h5M224.7 218.5v9.8"/>
<circle cx="293.7" cy="213.5" r=".5"/>
</g>
<circle cx="224.8" cy="228.3" r=".5" fill="#0e0e0e"/>
<g fill="none" stroke="#0e0e0e" stroke-width=".3">
<path d="M224.7 198.8v12.3"/>
<circle cx="224.8" cy="228.3" r=".5"/>
</g>
<circle cx="224.8" cy="198.8" r=".5" fill="#0e0e0e"/>
<g fill="none" stroke="#0e0e0e" stroke-width=".3">
<path d="M234.6 43.7h4.9"/>
<circle cx="224.8" cy="198.8" r=".5"/>
</g>
<circle cx="234.6" cy="43.7" r=".5" fill="#0e0e0e"/>
<g fill="none" stroke="#0e0e0e" stroke-width=".3">
<path d="M254.3 43.7h22.2"/>
<circle cx="234.6" cy="43.7" r=".5"/>
</g>
<circle cx="266.6" cy="43.7" r=".5" fill="#0e0e0e"/>
<g fill="none" stroke="#0e0e0e" stroke-width=".3">
<path d="M276.5 31.3h-9.9v12.4"/>
<circle cx="266.6" cy="43.7" r=".5"/>
</g>
<circle cx="266.6" cy="43.7" r=".5" fill="#0e0e0e"/>
<g fill="none" stroke="#0e0e0e" stroke-width=".3">
<path d="M148.4 38.7h9.9"/>
<circle cx="266.6" cy="43.7" r=".5"/>
</g>
<circle cx="153.3" cy="38.7" r=".5" fill="#0e0e0e"/>
<g fill="none" stroke="#0e0e0e" stroke-width=".3">
<path d="M205.1 38.7h2.4M150.9 73.2h14.8M104.1 100.3h7.4"/>
<circle cx="153.3" cy="38.7" r=".5"/>
</g>
<circle cx="111.5" cy="100.3" r=".5" fill="#0e0e0e"/>
<g fill="none" stroke="#0e0e0e" stroke-width=".3">
<path d="M136.1 38.7h-4.9v9.1a.75 .75 0 0 1 .7 .8 .75 .75 0 0 1-.7 .7v23.9h4.9"/>
<circle cx="111.5" cy="100.3" r=".5"/>
</g>
<circle cx="131.2" cy="73.2" r=".5" fill="#0e0e0e"/>
<g fill="none" stroke="#0e0e0e" stroke-width=".3">
<path d="M150.9 88h14.8"/>
<circle cx="131.2" cy="73.2" r=".5"/>
</g>
<circle cx="165.6" cy="88" r=".5" fill="#0e0e0e"/>
<g fill="none" stroke="#0e0e0e" stroke-width=".3">
<path d="M111.5 92.9v12.3"/>
<circle cx="165.6" cy="88" r=".5"/>
</g>
<circle cx="111.5" cy="102.7" r=".5" fill="#0e0e0e"/>
<circle cx="111.5" cy="102.7" r=".5" fill="none" stroke="#0e0e0e" stroke-width=".3"/>
<circle cx="111.5" cy="100.3" r=".5" fill="#0e0e0e"/>
<g fill="none" stroke="#0e0e0e" stroke-width=".3">
<path d="M153.3 48.6v2.4"/>
<circle cx="111.5" cy="100.3" r=".5"/>
</g>
<circle cx="153.3" cy="48.6" r=".5" fill="#0e0e0e"/>
<g fill="none" stroke="#0e0e0e" stroke-width=".3">
<path d="M153.3 33.8v4.9"/>
<circle cx="153.3" cy="48.6" r=".5"/>
</g>
<circle cx="153.3" cy="38.7" r=".5" fill="#0e0e0e"/>
<g fill="none" stroke="#0e0e0e" stroke-width=".3">
<path d="M293.7 26.4v4.2a.75 .75 0 0 1 .7 .7 .75 .75 0 0 1-.7 .8v11.6M293.7 68.3h.1"/>
<circle cx="153.3" cy="38.7" r=".5"/>
</g>
<circle cx="293.7" cy="43.7" r=".5" fill="#0e0e0e"/>
<g fill="none" stroke="#0e0e0e" stroke-width=".3">
<path d="M293.7 53.5v7.4"/>
<circle cx="293.7" cy="43.7" r=".5"/>
</g>
<circle cx="293.7" cy="53.5" r=".5" fill="#0e0e0e"/>
<g fill="none" stroke="#0e0e0e" stroke-width=".3">
<path d="M185.3 154.5h5M190.3 161.9v1.7a.75 .75 0 0 1 .7 .7 .75 .75 0 0 1-.7 .8v9.1M168.1 184h4.9"/>
<circle cx="293.7" cy="53.5" r=".5"/>
</g>
<circle cx="190.3" cy="174.2" r=".5" fill="#0e0e0e"/>
<g fill="none" stroke="#0e0e0e" stroke-width=".3">
<path d="M111.5 48.6v29.5"/>
<circle cx="190.3" cy="174.2" r=".5"/>
</g>
<circle cx="111.5" cy="48.6" r=".5" fill="#0e0e0e"/>
<g fill="none" stroke="#0e0e0e" stroke-width=".3">
<path d="M281.9 223.4h6.9"/>
<circle cx="111.5" cy="48.6" r=".5"/>
</g>
<circle cx="286.3" cy="223.4" r=".5" fill="#0e0e0e"/>
<g fill="none" stroke="#0e0e0e" stroke-width=".3">
<path d="M286.3 223.4v4.9"/>
<circle cx="286.3" cy="223.4" r=".5"/>
</g>
<circle cx="286.3" cy="228.3" r=".5" fill="#0e0e0e"/>
<circle cx="286.3" cy="228.3" r=".5" fill="none" stroke="#0e0e0e" stroke-width=".3"/>
<circle cx="286.3" cy="223.4" r=".5" fill="#0e0e0e"/>
<circle cx="286.3" cy="223.4" r=".5" fill="none" stroke="#0e0e0e" stroke-width=".3"/>
<g font-size="3.9">
<text x="296" y="20.7">C23</text>
<text x="281.4" y="28.1">R41</text>
<text x="138.3" y="35.2">DA5</text>
<text x="194.9" y="35.2">DA9</text>
<text x="157.5" y="36.8">C11</text>
<text x="242" y="40.4">R38</text>
<text x="278.7" y="40.1">DA12</text>
<text x="116.4" y="45.3">R22</text>
<text x="170.6" y="45.3">R31</text>
<text x="224.7" y="42.8">+/-1В</text>
<text x="155.8" y="52.7">C12</text>
<text x="242" y="57.6">R39</text>
<text x="195.3" y="60.2">DA10.1</text>
<text x="295.8" y="62.5">C24</text>
<text x="139.4" y="67.1">DA6.1</text>
<text x="237.1" y="69.9">C19</text>
<text x="222" y="73.2">R34</text>
<text x="167.9" y="80.6">R29</text>
<text x="113.7" y="85.6">R20</text>
<text x="222" y="88">R35</text>
<text x="99.1" y="94.5">C10</text>
<text x="167.9" y="97.9">R30</text>
<text x="222" y="102.8">R36</text>
<text x="113.7" y="112.6">R21</text>
<text x="222" y="122.5">R37</text>
<text x="72.1" y="148.7">DA4</text>
<text x="195.1" y="145.9">DA10.2</text>
<text x="139.1" y="153.3">DA6.2</text>
<text x="41.5" y="158.6">C7</text>
<text x="55.9" y="160.5">C8</text>
<text x="101.4" y="159.6">C9</text>
<text x="192.7" y="156.1">C14</text>
<text x="175.3" y="170.6">DA8</text>
<text x="214.9" y="173.4">C16</text>
<text x="229.7" y="173.4">C18</text>
<text x="244.4" y="173.4">C21</text>
<text x="140.8" y="189">R26</text>
<text x="367.5" y="190.6">DD6.4</text>
<text x="121.3" y="198">R23</text>
<text x="210" y="195.5">R32</text>
<text x="295.9" y="196.4">R42</text>
<text x="141" y="202.9">2.048 V</text>
<text x="158.2" y="200.2">DA7</text>
<text x="315.8" y="200.4">DD6.1</text>
<text x="121.3" y="207.8">R24</text>
<text x="254.3" y="205.1">DA11</text>
<text x="141" y="210.3">1.024V</text>
<text x="227.3" y="212.7">C17</text>
<text x="315.8" y="215.2">DD6.2</text>
<text x="367.5" y="210.3">DD6.5</text>
<text x="140.8" y="221">R27</text>
<text x="202.6" y="217.7">C15</text>
<text x="210" y="225">R33</text>
<text x="160.7" y="230">R28</text>
<text x="315.8" y="230">DD6.3</text>
<text x="192.7" y="239.8">+/-1.024V</text>
<text x="192.7" y="234.9">ADC_DRV_IN = 0</text>
<text x="239.3" y="234.9">C20</text>
<text x="291" y="234.9">C22</text>
<text x="128.7" y="242.3">R25</text>
<text x="170.6" y="242.3">C13</text>
<text x="261.7" y="247.2">R40</text>
<text x="104.1" y="252.1">+/-1.8432V</text>
<text x="104.1" y="257">(+/-1.82V)</text>
</g>
<g font-size="3.9" fill="#262626">
<text x="208.2" y="165.9">GNDV</text>
<text x="223" y="165.9">GNDV</text>
<text x="237.7" y="165.9">GNDV</text>
<text x="134.3" y="173.3">GNDV</text>
<text x="195.7" y="175.5">+8V</text>
<text x="200.7" y="185.3">GNDV</text>
<text x="289.4" y="180.6">GNDV</text>
<text x="203.1" y="207.5">+5.2V</text>
<text x="348.7" y="214.9">+5.2V</text>
<text x="193.4" y="226.9">GNDV</text>
<text x="237.8" y="224.7">GNDV</text>
<text x="291.8" y="224.7">+5.2V</text>
<text x="355.9" y="231.9">GNDV</text>
<text x="134.3" y="236.8">GNDV</text>
<text x="227.9" y="251.5">GNDV</text>
<text x="296.8" y="251.5">GNDV</text>
</g>
<g font-size="3.2" fill="#262626">
<text x="290.2" y="13.3">GNDV</text>
<text x="149.8" y="20.7">GNDV</text>
<text x="161.2" y="39.8">+8V</text>
<text x="210.5" y="39.8">+8V</text>
<text x="301.6" y="44.7">+8V</text>
<text x="313.4" y="47.9">ADC_DRV_IN</text>
<text x="79.6" y="49.7">AMP_IN</text>
<text x="156.3" y="49.7">-8V</text>
<text x="210.5" y="49.7">-8V</text>
<text x="301.6" y="54.6">-8V</text>
<text x="255.8" y="60.2">VLim</text>
<text x="268" y="61.3">GNDV</text>
<text x="149.8" y="66.3">GNDV</text>
<text x="182.4" y="71.8">x1</text>
<text x="290.2" y="76.1">GNDV</text>
<text x="121.8" y="79.2">x10</text>
<text x="181.9" y="86.6">x2</text>
<text x="231.1" y="85.9">GNDV</text>
<text x="121.8" y="94">x10</text>
<text x="79.3" y="101.3">GNDV</text>
<text x="181.7" y="101.3">x4</text>
<text x="122.4" y="108.8">нА</text>
<text x="123.8" y="116.8">VLim</text>
<text x="162.1" y="115.5">GNDV</text>
<text x="181.7" y="116.1">x8</text>
<text x="122.4" y="123.5">нА</text>
<text x="173.6" y="123.5">U0</text>
<text x="177.3" y="126">-8V</text>
<text x="176.4" y="130.9">+12V</text>
<text x="108" y="132.8">GNDV</text>
<text x="120.7" y="133.4">-8V</text>
<text x="177.8" y="135.8">+5.2V</text>
<text x="119.8" y="138.3">+12V</text>
<text x="121.2" y="143.2">+5.2V</text>
<text x="216.3" y="142.6">GNDV</text>
<text x="186.8" y="150">GNDV</text>
<text x="26.1" y="155.5">+8V</text>
<text x="110" y="155.5">+4.096V</text>
<text x="172.8" y="155.5">GNDV</text>
<text x="127.7" y="157.4">GNDV</text>
<text x="95.7" y="176.1">GNDV</text>
<text x="51.4" y="182">GNDV</text>
<text x="154.8" y="185.1">+4.096V</text>
<text x="98.9" y="193.1">+4.096V</text>
<text x="227.2" y="198.1">Von</text>
<text x="330.2" y="203">CLK_ADI</text>
<text x="329.5" y="217.8">DAT_ADI</text>
<text x="227.2" y="227.7">Vop</text>
<text x="329.7" y="232.6">RUN_ADI</text>
<text x="96.7" y="244.9">ADC_DRV_IN</text>
</g>
<g font-size="3.2">
<text x="135.3" y="38.1">2</text>
<text x="148" y="38.1">7</text>
<text x="191.9" y="38.1">2</text>
<text x="204.6" y="38.1">7</text>
<text x="135.3" y="47.9">3</text>
<text x="148" y="43">6 Kymax=10</text>
<text x="148" y="47.9">4</text>
<text x="191.9" y="47.9">3</text>
<text x="204.6" y="43">6 Kymax=80</text>
<text x="204.6" y="47.9">4</text>
<text x="275.4" y="43">4</text>
<text x="288.3" y="47.9">1</text>
<text x="288.3" y="43">5</text>
<text x="313.4" y="43">Ky=1.84</text>
<text x="275.6" y="52.8">3</text>
<text x="288.3" y="52.8">2</text>
<text x="190.6" y="65.2">14</text>
<text x="207.1" y="65.2">15</text>
<text x="190.8" y="70.1">16</text>
<text x="133.9" y="72.5">14</text>
<text x="134.2" y="77.5">16</text>
<text x="150.4" y="72.5">15</text>
<text x="191.9" y="79.9">3</text>
<text x="207.1" y="79.9">2</text>
<text x="135.3" y="87.3">3</text>
<text x="150.4" y="87.3">2</text>
<text x="192.3" y="84.8">1</text>
<text x="135.7" y="92.2">1</text>
<text x="191.2" y="94.7">11</text>
<text x="207.1" y="94.7">10</text>
<text x="191.9" y="99.6">9</text>
<text x="134.6" y="102.1">11</text>
<text x="135.3" y="107">9</text>
<text x="150.4" y="102.1">10</text>
<text x="191.9" y="109.5">6</text>
<text x="207.1" y="109.5">7</text>
<text x="135.3" y="116.8">6</text>
<text x="150.4" y="116.8">7</text>
<text x="191.6" y="114.4">8</text>
<text x="135" y="121.8">8</text>
<text x="191.6" y="124.2">4</text>
<text x="196.9" y="126">Vss</text>
<text x="135" y="131.6">4</text>
<text x="190.8" y="129.2">13</text>
<text x="196.9" y="130.9">Vdd</text>
<text x="134.2" y="136.6">13</text>
<text x="140.3" y="133.4">Vss</text>
<text x="190.8" y="134.1">12</text>
<text x="196.9" y="135.8">Vl</text>
<text x="134.2" y="141.5">12</text>
<text x="140.3" y="138.3">Vdd</text>
<text x="140.3" y="143.2">Vl</text>
<text x="191.9" y="139">5</text>
<text x="196.9" y="140.8">GND</text>
<text x="135.3" y="146.4">5</text>
<text x="140.3" y="148.2">GND</text>
<text x="68.7" y="153.8">2</text>
<text x="83.9" y="153.8">6</text>
<text x="68.5" y="158.7">4</text>
<text x="83.9" y="158.7">5</text>
<text x="172.2" y="173.5">2</text>
<text x="184.9" y="173.5">7</text>
<text x="184.9" y="178.4">6</text>
<text x="172.2" y="183.3">3</text>
<text x="184.9" y="183.3">4</text>
<text x="363.1" y="193.2">12</text>
<text x="376.9" y="193.2">11</text>
<text x="154.9" y="203">2</text>
<text x="184.9" y="203">5</text>
<text x="312.5" y="203">3</text>
<text x="325.2" y="203">1</text>
<text x="363.2" y="198.1">13</text>
<text x="160" y="204.8">REF</text>
<text x="174.6" y="204.8">OUT-</text>
<text x="177.8" y="209.7">V+</text>
<text x="184.9" y="207.9">3</text>
<text x="251.4" y="207.9">1</text>
<text x="256" y="209.7">REF</text>
<text x="273.5" y="209.7">SCK</text>
<text x="281.4" y="207.9">8</text>
<text x="325.2" y="207.9">2</text>
<text x="154.7" y="210.4">8</text>
<text x="160" y="212.2">IN</text>
<text x="177.8" y="214.6">V-</text>
<text x="184.9" y="212.9">6</text>
<text x="251" y="212.9">3</text>
<text x="256" y="214.6">IN+</text>
<text x="273.3" y="214.6">SDO</text>
<text x="281.4" y="212.9">7</text>
<text x="362.9" y="212.9">14</text>
<text x="155.4" y="217.8">1</text>
<text x="160" y="219.5">FB</text>
<text x="174.6" y="219.5">OUT+</text>
<text x="184.9" y="217.8">4</text>
<text x="250.7" y="217.8">4</text>
<text x="256" y="219.5">IN-</text>
<text x="273.3" y="219.5">CNV</text>
<text x="281.4" y="217.8">6</text>
<text x="312.3" y="217.8">4</text>
<text x="325.2" y="217.8">6</text>
<text x="364.2" y="217.8">7</text>
<text x="251" y="227.7">2</text>
<text x="251" y="222.7">5</text>
<text x="256" y="224.5">GND</text>
<text x="274.4" y="224.5">SDI</text>
<text x="281.4" y="227.7">10</text>
<text x="281.4" y="222.7">9</text>
<text x="312.5" y="222.7">5</text>
<text x="256" y="229.4">VDD</text>
<text x="274.2" y="229.4">VIO</text>
<text x="312.3" y="232.6">8</text>
<text x="325.2" y="232.6">9</text>
<text x="325.2" y="237.5">10</text>
</g>
<g font-size="3.2" fill="#0e0e0e">
<text x="198.2" y="64.4">SW</text>
<text x="141.5" y="71.8">SW</text>
<text x="198.2" y="79.2">SW</text>
<text x="141.5" y="86.6">SW</text>
<text x="198.2" y="94">SW</text>
<text x="141.5" y="101.3">SW</text>
<text x="198.2" y="108.8">SW</text>
<text x="141.5" y="116.1">SW</text>
<text x="74.7" y="153.1">REF</text>
<text x="370.1" y="194.9">&amp;</text>
<text x="264.4" y="209.7">A/D</text>
<text x="318.9" y="204.8">&amp;</text>
<text x="318.4" y="219.5">&amp;</text>
<text x="318.9" y="234.3">&amp;</text>
</g>
<g font-size="2.5">
<text x="369.3" y="214.4">VCC</text>
<text x="369.3" y="219.3">GND</text>
</g>
<text font-size=".5" x="13" y="290">ALTIUM GOSTBOM2.0 KEV</text>
</svg>
